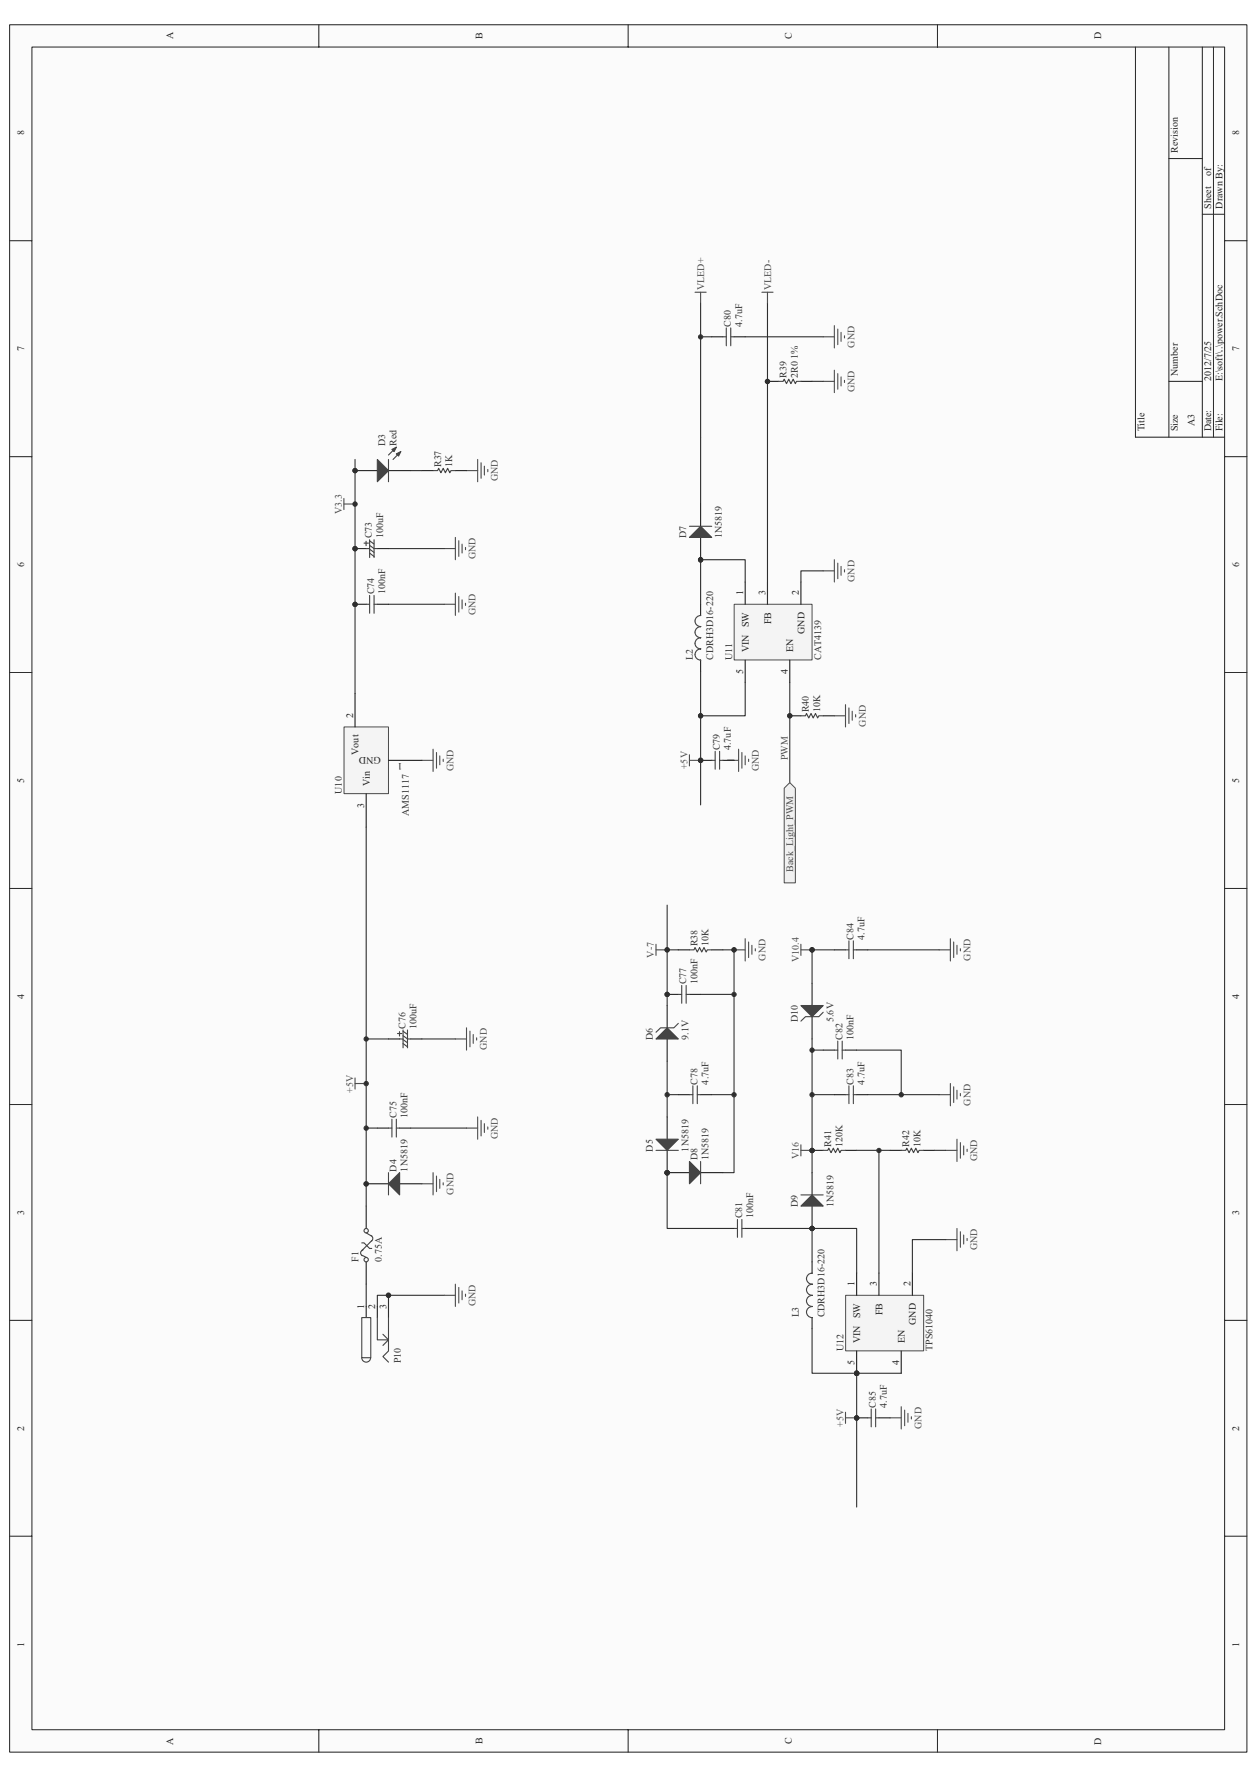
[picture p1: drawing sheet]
<svg xmlns="http://www.w3.org/2000/svg" width="210mm" height="297mm" viewBox="0 0 210 297" stroke-linecap="round" stroke-linejoin="round" font-family="sans-serif">
<path d="M1.6 4.1h206.7v288.8h-206.7z" fill="#fafbfb"/>
<path d="M1.6 4.1h206.7v288.8h-206.7z" fill="none" stroke="#231f20" stroke-width=".17"/>
<path d="M5.4 7.9h199.2v281.2h-199.2z" fill="#fafbfb"/>
<g fill="none" stroke="#231f20" stroke-width=".17">
<path d="M5.3 7.9h199.3v281.2h-199.3zM53.3 4.1v3.8M104.9 4.1v3.8M156.6 4.1v3.8M189.7 7.9v65.2h14.9M195.3 7.9v65.2M200.8 7.9v65.2M202.7 7.9v65.2M195.3 26.5h5.5M200.8 35.8h3.8M1.6 40.2h3.7M204.6 40.2h3.7"/>
<path d="M1.6 76.3h3.7M195.3 63.7h5.5M204.6 76.3h3.7M1.6 112.4h3.7M204.6 112.4h3.7M1.6 148.5h3.7M204.6 148.5h3.7M1.6 184.6h3.7M204.6 184.6h3.7M1.6 220.7h3.7M204.6 220.7h3.7M1.6 256.8h3.7"/>
<path d="M204.6 256.8h3.7M53.3 289.2v3.7M104.9 289.2v3.7M156.6 289.2v3.7"/>
</g>
<path d="M57.4 83.3v1.9M57.4 84.3h1.9M74.2 91.7h1.9M76.1 89.8v3.8M76.1 99.1v3.8M76.6 90.4v2.6M76.6 99.7v2.6M77.2 91v1.4M77.8 91.5v.4M74.2 101h1.9M77.2 100.3v1.5M77.8 100.8v.4" fill="none" stroke="#4c4c4e" stroke-width=".19"/>
<path d="M59.3 76.8v39.1" fill="none" stroke="#333133" stroke-width=".19"/>
<circle cx="59.3" cy="84.3" r=".36" fill="#333133"/>
<circle cx="59.3" cy="84.3" r=".36" fill="none" stroke="#333133" stroke-width=".17"/>
<path d="M64.9 91.7h9.3M64.9 101h9.3" fill="none" stroke="#333133" stroke-width=".19"/>
<path d="M70.5 127.1h1.8M72.3 125.2v3.8M72.9 125.8v2.6M73.5 126.4v1.4M74 126.9v.4" fill="none" stroke="#4c4c4e" stroke-width=".19"/>
<path d="M61.2 197.9h3.7M66.8 197.9h3.7" fill="none" stroke="#231f20" stroke-width=".19"/>
<circle cx="61.2" cy="197.9" r=".36" fill="#333133"/>
<circle cx="61.2" cy="197.9" r=".36" fill="none" stroke="#333133" stroke-width=".17"/>
<path d="M64.9 197.9l1.9-1.9v3.7z" fill="#434344"/>
<path d="M64.9 197.9l1.9-1.9v3.7zM64.9 196v3.7" fill="none" stroke="#434344" stroke-width=".19"/>
<circle cx="61.2" cy="197.9" r=".36" fill="#333133"/>
<circle cx="61.2" cy="197.9" r=".36" fill="none" stroke="#333133" stroke-width=".17"/>
<path d="M59.3 180.2v1.9M59.3 181.1h1.9" fill="none" stroke="#4c4c4e" stroke-width=".19"/>
<circle cx="61.2" cy="181.1" r=".36" fill="#333133"/>
<circle cx="61.2" cy="181.1" r=".36" fill="none" stroke="#333133" stroke-width=".17"/>
<path d="M63 218.4v-1.9h1.9v1.9" fill="none" stroke="#333133" stroke-width=".19"/>
<circle cx="64.9" cy="216.5" r=".36" fill="#333133"/>
<circle cx="64.9" cy="216.5" r=".36" fill="none" stroke="#333133" stroke-width=".17"/>
<path d="M64.9 216.5h9.3" fill="none" stroke="#333133" stroke-width=".19"/>
<circle cx="64.9" cy="216.5" r=".36" fill="#333133"/>
<circle cx="64.9" cy="216.5" r=".36" fill="none" stroke="#333133" stroke-width=".17"/>
<path d="M74.2 216.5h1.9M76.1 214.7v3.7M76.6 215.2v2.6M77.2 215.8v1.5M77.8 216.3v.4" fill="none" stroke="#4c4c4e" stroke-width=".19"/>
<path d="M135.7 210.9v-5.6h7.4v7.5" fill="none" stroke="#333133" stroke-width=".19"/>
<circle cx="135.7" cy="205.3" r=".36" fill="#333133"/>
<circle cx="135.7" cy="205.3" r=".36" fill="none" stroke="#333133" stroke-width=".17"/>
<path d="M158 207.2h1.9M159.9 205.3v3.8M160.4 205.9v2.6M161 206.4v1.5M161.6 207v.4M148.7 237h1.9M150.6 235.1v3.8M151.1 235.7v2.6M151.7 236.3v1.4M152.2 236.8v.4" fill="none" stroke="#4c4c4e" stroke-width=".19"/>
<path d="M143.1 229.6h7.5" fill="none" stroke="#333133" stroke-width=".19"/>
<circle cx="143.1" cy="229.6" r=".36" fill="#333133"/>
<circle cx="143.1" cy="229.6" r=".36" fill="none" stroke="#333133" stroke-width=".17"/>
<path d="M141.3 216.5h13v9.3h-13z" fill="#f3f4f4"/>
<path d="M141.3 216.5h13v9.3h-13z" fill="none" stroke="#4c4c4e" stroke-width=".17"/>
<path d="M143.1 212.8v3.7M146.8 212.8v3.7M152.4 212.8v3.7M143.1 225.8v3.8M150.6 225.8v3.8" fill="none" stroke="#231f20" stroke-width=".19"/>
<circle cx="143.1" cy="229.6" r=".36" fill="#333133"/>
<circle cx="143.1" cy="229.6" r=".36" fill="none" stroke="#333133" stroke-width=".17"/>
<circle cx="143.1" cy="229.6" r=".36" fill="#333133"/>
<circle cx="143.1" cy="229.6" r=".36" fill="none" stroke="#333133" stroke-width=".17"/>
<path d="M145 183h11.9M158 207.2h-5.6v5.6" fill="none" stroke="#333133" stroke-width=".19"/>
<path d="M156.9 183h1.9M158.8 181.1v3.7M159.3 181.7v2.6M159.9 182.2v1.5M160.4 182.8v.4" fill="none" stroke="#4c4c4e" stroke-width=".19"/>
<path d="M135.7 192.3h1.8" fill="none" stroke="#231f20" stroke-width=".19"/>
<circle cx="135.7" cy="192.3" r=".36" fill="#333133"/>
<circle cx="135.7" cy="192.3" r=".36" fill="none" stroke="#333133" stroke-width=".17"/>
<path d="M141.2 192.3h1.9" fill="none" stroke="#231f20" stroke-width=".19"/>
<path d="M137.5 192.3h.8l.1-.4 .4 .8 .4-.8 .4 .8 .3-.8 .4 .8 .2-.4h.7" fill="none" stroke="#434344" stroke-width=".19"/>
<circle cx="135.7" cy="192.3" r=".36" fill="#333133"/>
<circle cx="135.7" cy="192.3" r=".36" fill="none" stroke="#333133" stroke-width=".17"/>
<path d="M148.7 192.3h1.9M154.3 192.3h1.8" fill="none" stroke="#231f20" stroke-width=".19"/>
<path d="M150.6 192.3h.7l.2-.4 .4 .8 .3-.8 .4 .8 .4-.8 .3 .8 .2-.4h.8" fill="none" stroke="#434344" stroke-width=".19"/>
<path d="M143.1 192.3h5.6M146.8 192.3v20.5" fill="none" stroke="#333133" stroke-width=".19"/>
<circle cx="146.8" cy="192.3" r=".36" fill="#333133"/>
<circle cx="146.8" cy="192.3" r=".36" fill="none" stroke="#333133" stroke-width=".17"/>
<path d="M133.8 191.4v1.8M133.8 192.3h1.9M158 192.3h1.9M159.9 190.4v3.8M160.4 191v2.6M161 191.6v1.5M161.6 192.1v.4" fill="none" stroke="#4c4c4e" stroke-width=".19"/>
<path d="M156.1 192.3h1.9" fill="none" stroke="#333133" stroke-width=".19"/>
<circle cx="135.7" cy="192.3" r=".36" fill="#333133"/>
<circle cx="135.7" cy="192.3" r=".36" fill="none" stroke="#333133" stroke-width=".17"/>
<path d="M135.7 164.4v3.7M135.7 169.9v3.8" fill="none" stroke="#231f20" stroke-width=".19"/>
<path d="M133.8 168.1h3.7l-1.8 1.8z" fill="#434344"/>
<path d="M133.8 168.1h3.7l-1.8 1.8zM137.5 169.2l-.7 .7h-2.2l-.8 .8" fill="none" stroke="#434344" stroke-width=".19"/>
<path d="M135.7 173.7v22.3M135.7 183h3.7" fill="none" stroke="#333133" stroke-width=".19"/>
<circle cx="135.7" cy="183" r=".36" fill="#333133"/>
<circle cx="135.7" cy="183" r=".36" fill="none" stroke="#333133" stroke-width=".17"/>
<path d="M111.4 168.1v3.7M111.4 173.7v3.7" fill="none" stroke="#231f20" stroke-width=".19"/>
<path d="M109.6 173.7l1.8-1.9 1.9 1.9z" fill="#434344"/>
<path d="M109.6 173.7l1.8-1.9 1.9 1.9zM113.3 171.1l-.7 .7h-2.3l-.7 .7" fill="none" stroke="#434344" stroke-width=".19"/>
<path d="M135.7 175.5h1.8" fill="none" stroke="#333133" stroke-width=".19"/>
<circle cx="135.7" cy="175.5" r=".36" fill="#333133"/>
<circle cx="135.7" cy="175.5" r=".36" fill="none" stroke="#333133" stroke-width=".17"/>
<path d="M143.1 175.5h7.5v7.5" fill="none" stroke="#333133" stroke-width=".19"/>
<circle cx="150.6" cy="183" r=".36" fill="#333133"/>
<circle cx="150.6" cy="183" r=".36" fill="none" stroke="#333133" stroke-width=".17"/>
<path d="M133.8 157.8v1.9M133.8 158.8h1.9M156.9 158.8h1.9M158.8 156.9v3.7M159.3 157.5v2.6M159.9 158v1.5M160.4 158.6v.3" fill="none" stroke="#4c4c4e" stroke-width=".19"/>
<path d="M145 158.8h11.9" fill="none" stroke="#333133" stroke-width=".19"/>
<circle cx="135.7" cy="158.8" r=".36" fill="#333133"/>
<circle cx="135.7" cy="158.8" r=".36" fill="none" stroke="#333133" stroke-width=".17"/>
<path d="M111.4 151.3v16.8M111.4 177.4v9.3" fill="none" stroke="#333133" stroke-width=".19"/>
<path d="M109.6 157.8v1.9M109.6 158.8h1.8" fill="none" stroke="#4c4c4e" stroke-width=".19"/>
<circle cx="111.4" cy="158.8" r=".36" fill="#333133"/>
<circle cx="111.4" cy="158.8" r=".36" fill="none" stroke="#333133" stroke-width=".17"/>
<path d="M122.6 158.8h1.9M124.5 156.9v3.7M125.1 157.5v2.6M125.6 158v1.5M126.2 158.6v.3" fill="none" stroke="#4c4c4e" stroke-width=".19"/>
<circle cx="122.6" cy="158.8" r=".36" fill="#333133"/>
<circle cx="122.6" cy="158.8" r=".36" fill="none" stroke="#333133" stroke-width=".17"/>
<path d="M117 166.2h5.6" fill="none" stroke="#333133" stroke-width=".19"/>
<circle cx="122.6" cy="166.2" r=".36" fill="#333133"/>
<circle cx="122.6" cy="166.2" r=".36" fill="none" stroke="#333133" stroke-width=".17"/>
<path d="M120.8 158.8h1.8v37.2h-1.8" fill="none" stroke="#333133" stroke-width=".19"/>
<circle cx="122.6" cy="158.8" r=".36" fill="#333133"/>
<circle cx="122.6" cy="158.8" r=".36" fill="none" stroke="#333133" stroke-width=".17"/>
<path d="M111.4 158.8h1.9" fill="none" stroke="#333133" stroke-width=".19"/>
<circle cx="111.4" cy="158.8" r=".36" fill="#333133"/>
<circle cx="111.4" cy="158.8" r=".36" fill="none" stroke="#333133" stroke-width=".17"/>
<path d="M113.3 158.8h1.9M118.9 158.8h1.9" fill="none" stroke="#231f20" stroke-width=".19"/>
<path d="M115.2 158.8h.7l.2-.4 .4 .7 .4-.7 .3 .7 .4-.7 .4 .7 .2-.3h.7" fill="none" stroke="#434344" stroke-width=".19"/>
<path d="M141.2 236.1v1.8M141.2 237h1.9" fill="none" stroke="#4c4c4e" stroke-width=".19"/>
<circle cx="143.1" cy="237" r=".36" fill="#333133"/>
<circle cx="143.1" cy="237" r=".36" fill="none" stroke="#333133" stroke-width=".17"/>
<path d="M126.3 205.3h9.4" fill="none" stroke="#333133" stroke-width=".19"/>
<circle cx="135.7" cy="205.3" r=".36" fill="#333133"/>
<circle cx="135.7" cy="205.3" r=".36" fill="none" stroke="#333133" stroke-width=".17"/>
<path d="M111.4 196v9.3h9.4" fill="none" stroke="#333133" stroke-width=".19"/>
<circle cx="111.4" cy="196" r=".36" fill="#333133"/>
<circle cx="111.4" cy="196" r=".36" fill="none" stroke="#333133" stroke-width=".17"/>
<path d="M117 112.2v7.5h7.5v-5.6" fill="none" stroke="#333133" stroke-width=".19"/>
<circle cx="117" cy="119.7" r=".36" fill="#333133"/>
<circle cx="117" cy="119.7" r=".36" fill="none" stroke="#333133" stroke-width=".17"/>
<path d="M124.5 97.3v-3.7h-7.5v7.4" fill="none" stroke="#333133" stroke-width=".19"/>
<circle cx="117" cy="93.6" r=".36" fill="#333133"/>
<circle cx="117" cy="93.6" r=".36" fill="none" stroke="#333133" stroke-width=".17"/>
<path d="M137.5 95.4h1.9M139.4 93.6v3.7M139.9 94.1v2.6M140.5 94.7v1.5M141.1 95.2v.4" fill="none" stroke="#4c4c4e" stroke-width=".19"/>
<path d="M131.9 114.1v16.7" fill="none" stroke="#333133" stroke-width=".19"/>
<path d="M122.7 101h13v9.3h-13z" fill="#f3f4f4"/>
<path d="M122.6 101h13.1v9.3h-13.1z" fill="none" stroke="#4c4c4e" stroke-width=".17"/>
<path d="M124.5 97.3v3.7M128.2 97.3v3.7M133.8 97.3v3.7M124.5 110.3v3.8M131.9 110.3v3.8" fill="none" stroke="#231f20" stroke-width=".19"/>
<path d="M131.9 130.8l1 1v15.8h-1.9v-15.8z" fill-rule="evenodd" fill="#eff0f0"/>
<path d="M131.9 130.8l1 1v15.8h-1.9v-15.8z" fill="none" stroke="#4c4c4e" stroke-width=".17"/>
<path d="M116.1 48.9h1.9M117 48.9v1.8M127.3 48.9h1.8M128.2 48.9v1.8M115.2 127.1h1.8M115.2 126.2v1.8" fill="none" stroke="#4c4c4e" stroke-width=".19"/>
<circle cx="117" cy="127.1" r=".36" fill="#333133"/>
<circle cx="117" cy="127.1" r=".36" fill="none" stroke="#333133" stroke-width=".17"/>
<path d="M117 119.7v14.8" fill="none" stroke="#333133" stroke-width=".19"/>
<circle cx="117" cy="119.7" r=".36" fill="#333133"/>
<circle cx="117" cy="119.7" r=".36" fill="none" stroke="#333133" stroke-width=".17"/>
<path d="M121.5 127.1h1.9M123.4 125.2v3.8M123.9 125.8v2.6M124.5 126.4v1.4M125.1 126.9v.4" fill="none" stroke="#4c4c4e" stroke-width=".19"/>
<path d="M121.5 127.1h1.1" fill="none" stroke="#333133" stroke-width=".19"/>
<path d="M128.2 63.7h1.9" fill="none" stroke="#231f20" stroke-width=".19"/>
<circle cx="128.2" cy="63.8" r=".36" fill="#333133"/>
<circle cx="128.2" cy="63.8" r=".36" fill="none" stroke="#333133" stroke-width=".17"/>
<path d="M133.8 63.7h1.9" fill="none" stroke="#231f20" stroke-width=".19"/>
<path d="M130.1 63.7h.7l.2-.3 .4 .7 .4-.7 .3 .7 .4-.7 .4 .7 .2-.4h.7" fill="none" stroke="#434344" stroke-width=".19"/>
<circle cx="128.2" cy="63.8" r=".36" fill="#333133"/>
<circle cx="128.2" cy="63.8" r=".36" fill="none" stroke="#333133" stroke-width=".17"/>
<path d="M117 56.3h1.9M117 50.7v22.4" fill="none" stroke="#333133" stroke-width=".19"/>
<circle cx="117" cy="56.3" r=".36" fill="#333133"/>
<circle cx="117" cy="56.3" r=".36" fill="none" stroke="#333133" stroke-width=".17"/>
<path d="M131.9 119.7h1.9" fill="none" stroke="#231f20" stroke-width=".19"/>
<circle cx="131.9" cy="119.7" r=".36" fill="#333133"/>
<circle cx="131.9" cy="119.7" r=".36" fill="none" stroke="#333133" stroke-width=".17"/>
<path d="M137.5 119.7h1.9" fill="none" stroke="#231f20" stroke-width=".19"/>
<path d="M133.8 119.7h.8l.1-.4 .4 .7 .4-.7 .3 .7 .4-.7 .4 .7 .2-.3h.7" fill="none" stroke="#434344" stroke-width=".19"/>
<circle cx="131.9" cy="119.7" r=".36" fill="#333133"/>
<circle cx="131.9" cy="119.7" r=".36" fill="none" stroke="#333133" stroke-width=".17"/>
<path d="M61.2 173.7h3.7M61.2 214.7v3.7" fill="none" stroke="#333133" stroke-width=".19"/>
<circle cx="61.2" cy="173.7" r=".36" fill="#333133"/>
<circle cx="61.2" cy="173.7" r=".36" fill="none" stroke="#333133" stroke-width=".17"/>
<path d="M76.1 173.7h1.8M77.9 171.8v3.7M78.5 172.4v2.6M79.1 172.9v1.5M79.6 173.5v.4" fill="none" stroke="#4c4c4e" stroke-width=".19"/>
<path d="M70.5 173.7h5.6M118.9 183h3.7" fill="none" stroke="#333133" stroke-width=".19"/>
<circle cx="122.6" cy="183" r=".36" fill="#333133"/>
<circle cx="122.6" cy="183" r=".36" fill="none" stroke="#333133" stroke-width=".17"/>
<path d="M111.4 183h1.9" fill="none" stroke="#333133" stroke-width=".19"/>
<circle cx="111.4" cy="183" r=".37" fill="#333133"/>
<circle cx="111.4" cy="183" r=".37" fill="none" stroke="#333133" stroke-width=".17"/>
<path d="M59.3 78.7h3.7M61.2 218.4v1.8M63 218.4v1.8M64.9 218.4v1.8" fill="none" stroke="#231f20" stroke-width=".19"/>
<path d="M60.4 227a.74 .74 0 0 0 .8 .7 .74 .74 0 0 0 .7-.7M60.4 220.2h1.5v6.8h-1.5zM63 220.2v3.8h1.9l-.9 .9M64 223l.9 1M64.9 220.2v5.6l-.9 1 .9 .9" fill="none" stroke="#434344" stroke-width=".19"/>
<circle cx="59.3" cy="78.7" r=".36" fill="#333133"/>
<circle cx="59.3" cy="78.7" r=".36" fill="none" stroke="#333133" stroke-width=".17"/>
<path d="M64.9 78.7h3.7" fill="none" stroke="#231f20" stroke-width=".19"/>
<path d="M63 76.8l1.9 1.9-1.9 1.8z" fill="#434344"/>
<path d="M63 76.8l1.9 1.9-1.9 1.8zM66.2 74.8l-1.3 1.3M66.9 75.5l-1.2 1.3" fill="none" stroke="#434344" stroke-width=".19"/>
<path d="M66.2 75.9l.7-.4-.3 .7z" fill="#434344"/>
<path d="M66.2 75.9l.7-.4-.3 .7z" fill="none" stroke="#434344" stroke-width=".19"/>
<path d="M65.5 75.1l.7-.3-.4 .7z" fill="#434344"/>
<path d="M64.9 76.8v3.7M65.5 75.1l.7-.3-.4 .7z" fill="none" stroke="#434344" stroke-width=".19"/>
<circle cx="59.3" cy="78.7" r=".36" fill="#333133"/>
<circle cx="59.3" cy="78.7" r=".36" fill="none" stroke="#333133" stroke-width=".17"/>
<path d="M77.9 78.7h1.9M79.8 76.8v3.7M80.4 77.4v2.6M80.9 77.9v1.5M81.5 78.5v.4" fill="none" stroke="#4c4c4e" stroke-width=".19"/>
<path d="M70.5 78.7h1.8M76.1 78.7h1.8M63 188.6h1.9M66.8 188.6h1.8" fill="none" stroke="#231f20" stroke-width=".19"/>
<path d="M72.3 78.7h.8l.2-.4 .4 .7 .3-.7 .4 .7 .4-.7 .3 .7 .2-.3h.8M64.9 188.6h.6M65.5 187.1v3M66.2 187.1v3M66.2 188.6h.6" fill="none" stroke="#434344" stroke-width=".19"/>
<path d="M68.6 78.7h1.9M61.2 188.6h1.8" fill="none" stroke="#333133" stroke-width=".19"/>
<circle cx="61.2" cy="188.6" r=".37" fill="#333133"/>
<circle cx="61.2" cy="188.6" r=".37" fill="none" stroke="#333133" stroke-width=".17"/>
<path d="M77.9 188.6h1.9M79.8 186.7v3.7M80.4 187.3v2.6M80.9 187.8v1.5M81.5 188.4v.4" fill="none" stroke="#4c4c4e" stroke-width=".19"/>
<path d="M68.6 188.6h9.3" fill="none" stroke="#333133" stroke-width=".19"/>
<path d="M60.8 90.8h.8M61.2 90.5v.7" fill="none" stroke="#434344" stroke-width=".19"/>
<path d="M59.3 91.7h1.9" fill="none" stroke="#231f20" stroke-width=".19"/>
<circle cx="59.3" cy="91.7" r=".37" fill="#333133"/>
<circle cx="59.3" cy="91.7" r=".37" fill="none" stroke="#333133" stroke-width=".17"/>
<path d="M63 91.7h1.9" fill="none" stroke="#231f20" stroke-width=".19"/>
<path d="M61.2 91.7h.5M61.7 92.5l.8 .5M61.7 90.2v3M61.7 90.4l.8 .5M61.7 91.2l.8 .5M61.7 91.8l.8 .5M62.5 90.2v3M62.5 91.7h.5" fill="none" stroke="#434344" stroke-width=".19"/>
<circle cx="59.3" cy="91.7" r=".37" fill="#333133"/>
<circle cx="59.3" cy="91.7" r=".37" fill="none" stroke="#333133" stroke-width=".17"/>
<path d="M59.3 101h1.9M63 101h1.9" fill="none" stroke="#231f20" stroke-width=".19"/>
<circle cx="59.3" cy="101" r=".36" fill="#333133"/>
<circle cx="59.3" cy="101" r=".36" fill="none" stroke="#333133" stroke-width=".17"/>
<path d="M61.7 99.5v3M62.5 99.5v3M61.2 101h.5M62.5 101h.5" fill="none" stroke="#434344" stroke-width=".19"/>
<circle cx="59.3" cy="101" r=".36" fill="#333133"/>
<circle cx="59.3" cy="101" r=".36" fill="none" stroke="#333133" stroke-width=".17"/>
<path d="M66.4 172.8h.7M66.7 172.4v.8M66.8 173.7h.5M67.3 172.2v3M67.3 174.4l.8 .6M67.3 172.4l.8 .5M67.3 173.1l.7 .5M67.3 173.8l.8 .5M68.1 172.2v3M68.1 173.7h.5" fill="none" stroke="#434344" stroke-width=".19"/>
<path d="M64.9 173.7h1.9M68.6 173.7h1.9M111.4 166.2h1.9M115.2 166.2h1.8" fill="none" stroke="#231f20" stroke-width=".19"/>
<circle cx="111.4" cy="166.2" r=".36" fill="#333133"/>
<circle cx="111.4" cy="166.2" r=".36" fill="none" stroke="#333133" stroke-width=".17"/>
<path d="M113.3 166.2h.6M113.9 164.7v3M114.6 166.2h.6M114.6 164.7v3" fill="none" stroke="#434344" stroke-width=".19"/>
<circle cx="111.4" cy="166.2" r=".36" fill="#333133"/>
<circle cx="111.4" cy="166.2" r=".36" fill="none" stroke="#333133" stroke-width=".17"/>
<path d="M137.5 175.5h1.9M141.2 175.5h1.9M61.2 201.6v3.7M61.2 210.9v3.8" fill="none" stroke="#231f20" stroke-width=".19"/>
<g fill="none" stroke="#434344" stroke-width=".19">
<path d="M139.4 175.5h.5M139.9 174v3M140.7 175.5h.5M140.7 174v3M60.4 207.8h.4l.9 .9h.4M60.4 209.8l.8 .4M60.6 208.9a.53 .53 0 0 0-.4 .5 .53 .53 0 0 0 .3 .5M61.2 206.1l.9 .5M62 206.5a.54 .54 0 0 1 0 1M62.1 207.4l-1.7 1.7"/>
<circle cx="61.2" cy="210.6" r=".37"/>
<circle cx="61.2" cy="205.7" r=".37"/>
</g>
<path d="M139.4 119.7h1.8M141.2 117.8v3.7M141.8 118.3v2.6M142.4 118.9v1.5M142.9 119.5v.3M70.5 197.9h1.8M72.3 196v3.7M72.9 196.6v2.6M73.5 197.1v1.5M74 197.7v.4" fill="none" stroke="#4c4c4e" stroke-width=".19"/>
<path d="M57.5 121.5h7.4v11.1h-7.4z" fill="#f3f4f4"/>
<path d="M57.5 121.5h7.4v11.2h-7.4z" fill="none" stroke="#4c4c4e" stroke-width=".17"/>
<path d="M59.3 115.9v5.6M61.2 132.7v5.6M64.9 127.1h5.6M111.4 186.7v3.7M111.4 192.3v3.7" fill="none" stroke="#231f20" stroke-width=".19"/>
<path d="M124.5 56.3h13M128.2 50.7v46.6M117 73.1v11.2M135.7 63.7h1.8M137.5 95.4h-3.7v1.9M61.2 138.3v63.3" fill="none" stroke="#333133" stroke-width=".19"/>
<path d="M137.5 56.3h1.9M139.4 54.4v3.8M139.9 55v2.6M140.5 55.6v1.5M141.1 56.1v.4M137.5 63.7h1.9M139.4 61.9v3.7M139.9 62.5v2.6M140.5 63v1.5M141.1 63.6v.3" fill="none" stroke="#4c4c4e" stroke-width=".19"/>
<circle cx="111.4" cy="196" r=".36" fill="#333133"/>
<circle cx="111.4" cy="196" r=".36" fill="none" stroke="#333133" stroke-width=".17"/>
<path d="M109.6 190.4h3.7l-1.9 1.9z" fill="#434344"/>
<path d="M109.6 192.3h3.7M109.6 190.4h3.7l-1.9 1.9z" fill="none" stroke="#434344" stroke-width=".19"/>
<circle cx="111.4" cy="196" r=".36" fill="#333133"/>
<circle cx="111.4" cy="196" r=".36" fill="none" stroke="#333133" stroke-width=".17"/>
<path d="M111.4 196h3.8" fill="none" stroke="#231f20" stroke-width=".19"/>
<circle cx="111.4" cy="196" r=".36" fill="#333133"/>
<circle cx="111.4" cy="196" r=".36" fill="none" stroke="#333133" stroke-width=".17"/>
<path d="M117 196h3.8" fill="none" stroke="#231f20" stroke-width=".19"/>
<path d="M115.2 194.2l1.8 1.8-1.8 1.9z" fill="#434344"/>
<path d="M115.2 194.2l1.8 1.8-1.8 1.9zM117 194.2v3.7" fill="none" stroke="#434344" stroke-width=".19"/>
<circle cx="111.4" cy="196" r=".36" fill="#333133"/>
<circle cx="111.4" cy="196" r=".36" fill="none" stroke="#333133" stroke-width=".17"/>
<path d="M135.7 201.6v3.7" fill="none" stroke="#231f20" stroke-width=".19"/>
<circle cx="135.7" cy="205.3" r=".36" fill="#333133"/>
<circle cx="135.7" cy="205.3" r=".36" fill="none" stroke="#333133" stroke-width=".17"/>
<path d="M135.7 196v3.7" fill="none" stroke="#231f20" stroke-width=".19"/>
<path d="M133.8 201.6l1.9-1.9 1.8 1.9z" fill="#434344"/>
<path d="M133.8 199.7h3.7M133.8 201.6l1.9-1.9 1.8 1.9z" fill="none" stroke="#434344" stroke-width=".19"/>
<circle cx="135.7" cy="205.3" r=".36" fill="#333133"/>
<circle cx="135.7" cy="205.3" r=".36" fill="none" stroke="#333133" stroke-width=".17"/>
<path d="M117 89.8v3.8" fill="none" stroke="#231f20" stroke-width=".19"/>
<circle cx="117" cy="93.6" r=".36" fill="#333133"/>
<circle cx="117" cy="93.6" r=".36" fill="none" stroke="#333133" stroke-width=".17"/>
<path d="M117 84.3v3.7" fill="none" stroke="#231f20" stroke-width=".19"/>
<path d="M115.2 89.8l1.8-1.8 1.9 1.8z" fill="#434344"/>
<path d="M115.2 88h3.7M115.2 89.8l1.8-1.8 1.9 1.8z" fill="none" stroke="#434344" stroke-width=".19"/>
<circle cx="117" cy="93.6" r=".36" fill="#333133"/>
<circle cx="117" cy="93.6" r=".36" fill="none" stroke="#333133" stroke-width=".17"/>
<path d="M117 101v1.9M117 110.3v1.9M135.7 210.9v1.9M135.7 220.2v1.9" fill="none" stroke="#231f20" stroke-width=".19"/>
<path d="M117 108.5a.93 .93 0 0 0-.9 .9 .93 .93 0 0 0 .9 .9M117 106.6a.92 .92 0 0 0-.9 .9 .92 .92 0 0 0 .9 1M117 102.9a.92 .92 0 0 0-.9 .9 .92 .92 0 0 0 .9 .9v.1a.92 .92 0 0 0-.9 .9 .92 .92 0 0 0 .9 .9M135.7 218.4a.93 .93 0 0 0-1 .9 .94 .94 0 0 0 1 .9M135.7 212.8a.93 .93 0 0 0-1 .9 .94 .94 0 0 0 1 1 .93 .93 0 0 0-1 .9 .94 .94 0 0 0 1 .9 .93 .93 0 0 0-1 1v-.1a.94 .94 0 0 0 1 1" fill="none" stroke="#434344" stroke-width=".19"/>
<path d="M143.1 229.6v22.3" fill="none" stroke="#333133" stroke-width=".19"/>
<circle cx="143.1" cy="229.6" r=".36" fill="#333133"/>
<circle cx="143.1" cy="229.6" r=".36" fill="none" stroke="#333133" stroke-width=".17"/>
<path d="M135.7 222.1v7.5h7.4" fill="none" stroke="#333133" stroke-width=".19"/>
<circle cx="143.1" cy="229.6" r=".36" fill="#333133"/>
<circle cx="143.1" cy="229.6" r=".36" fill="none" stroke="#333133" stroke-width=".17"/>
<path d="M139.4 158.8h1.8M143.1 158.8h1.9M113.3 183h1.9M117 183h1.9M139.4 183h1.8M143.1 183h1.9M143.1 237h1.9M146.8 237h1.9" fill="none" stroke="#231f20" stroke-width=".19"/>
<path d="M141.2 158.8h.6M141.8 157.3v3M142.6 158.8h.5M142.6 157.3v3M115.2 183h.5M115.7 181.5v3M116.5 183h.5M116.5 181.5v3M141.2 183h.6M141.8 181.5v3M142.6 183h.5M142.6 181.5v3" fill="none" stroke="#434344" stroke-width=".19"/>
<circle cx="143.1" cy="237" r=".36" fill="#333133"/>
<circle cx="143.1" cy="237" r=".36" fill="none" stroke="#333133" stroke-width=".17"/>
<path d="M145 237h.5M145.5 235.5v3M146.3 237h.5M146.3 235.5v3" fill="none" stroke="#434344" stroke-width=".19"/>
<circle cx="143.1" cy="237" r=".36" fill="#333133"/>
<circle cx="143.1" cy="237" r=".36" fill="none" stroke="#333133" stroke-width=".17"/>
<path d="M135.7 158.8v5.6" fill="none" stroke="#333133" stroke-width=".19"/>
<circle cx="135.7" cy="158.8" r=".36" fill="#333133"/>
<circle cx="135.7" cy="158.8" r=".36" fill="none" stroke="#333133" stroke-width=".17"/>
<path d="M135.7 158.8h3.7" fill="none" stroke="#333133" stroke-width=".19"/>
<circle cx="135.7" cy="158.8" r=".36" fill="#333133"/>
<circle cx="135.7" cy="158.8" r=".36" fill="none" stroke="#333133" stroke-width=".17"/>
<path d="M117 127.1h1.9M120.8 127.1h1.8M120.8 205.3h1.8M124.5 205.3h1.8" fill="none" stroke="#231f20" stroke-width=".19"/>
<path d="M122.6 205.3h.6M123.2 203.8v3M123.9 205.3h.6M123.9 203.8v3" fill="none" stroke="#434344" stroke-width=".19"/>
<circle cx="117" cy="127.1" r=".36" fill="#333133"/>
<circle cx="117" cy="127.1" r=".36" fill="none" stroke="#333133" stroke-width=".17"/>
<path d="M118.9 127.1h.6M119.5 125.6v3M120.2 127.1h.6M120.2 125.6v3" fill="none" stroke="#434344" stroke-width=".19"/>
<circle cx="117" cy="127.1" r=".36" fill="#333133"/>
<circle cx="117" cy="127.1" r=".36" fill="none" stroke="#333133" stroke-width=".17"/>
<path d="M118.9 56.3h1.9M122.6 56.3h1.9" fill="none" stroke="#231f20" stroke-width=".19"/>
<path d="M120.8 56.3h.5M121.3 54.8v3M122.1 56.3h.5M122.1 54.8v3" fill="none" stroke="#434344" stroke-width=".19"/>
<g font-size="1.7" fill="#231f20">
<text x="28.9" y="6.6" transform="rotate(-90 28.9 6.6)">A</text>
<text x="80.6" y="6.6" transform="rotate(-90 80.6 6.6)">B</text>
<text x="132.3" y="6.6" transform="rotate(-90 132.3 6.6)">C</text>
<text x="184" y="6.6" transform="rotate(-90 184 6.6)">D</text>
<text x="4" y="22.6" transform="rotate(-90 4 22.6)">8</text>
<text x="207" y="22.6" transform="rotate(-90 207 22.6)">8</text>
<text x="196.8" y="25.5" transform="rotate(-90 196.8 25.5)">Revision</text>
<text x="202.3" y="29.5" transform="rotate(-90 202.3 29.5)">of</text>
<text x="202.3" y="34.9" transform="rotate(-90 202.3 34.9)">Sheet</text>
<text x="204.2" y="34.9" transform="rotate(-90 204.2 34.9)">Drawn By:</text>
<text x="4" y="58.7" transform="rotate(-90 4 58.7)">7</text>
<text x="207" y="58.7" transform="rotate(-90 207 58.7)">7</text>
<text x="196.8" y="62.8" transform="rotate(-90 196.8 62.8)">Number</text>
<text x="202.3" y="63.7" transform="rotate(-90 202.3 63.7)">2012/7/25</text>
<text x="204.2" y="63.7" transform="rotate(-90 204.2 63.7)">E:\soft\..\power.SchDoc</text>
<text x="199.6" y="71.2" transform="rotate(-90 199.6 71.2)">A3</text>
<text x="191.2" y="72.1" transform="rotate(-90 191.2 72.1)">Title</text>
<text x="196.8" y="72.1" transform="rotate(-90 196.8 72.1)">Size</text>
<text x="202.3" y="72.1" transform="rotate(-90 202.3 72.1)">Date:</text>
<text x="204.2" y="72.1" transform="rotate(-90 204.2 72.1)">File:</text>
<text x="4" y="94.8" transform="rotate(-90 4 94.8)">6</text>
<text x="207" y="94.8" transform="rotate(-90 207 94.8)">6</text>
<text x="124.1" y="99.5" transform="rotate(-90 124.1 99.5)">1</text>
<text x="127.9" y="99.5" transform="rotate(-90 127.9 99.5)">3</text>
<text x="133.5" y="99.5" transform="rotate(-90 133.5 99.5)">2</text>
<text x="125.1" y="104.8" transform="rotate(-90 125.1 104.8)">SW</text>
<text x="128.8" y="104.4" transform="rotate(-90 128.8 104.4)">FB</text>
<text x="134.4" y="106" transform="rotate(-90 134.4 106)">GND</text>
<text x="124.1" y="112.6" transform="rotate(-90 124.1 112.6)">5</text>
<text x="125.1" y="109" transform="rotate(-90 125.1 109)">VIN</text>
<text x="131.6" y="112.6" transform="rotate(-90 131.6 112.6)">4</text>
<text x="132.5" y="109" transform="rotate(-90 132.5 109)">EN</text>
<text x="59" y="120" transform="rotate(-90 59 120)">2</text>
<text x="4" y="130.9" transform="rotate(-90 4 130.9)">5</text>
<text x="59.9" y="126.2" transform="rotate(-90 59.9 126.2)">Vout</text>
<text x="61.8" y="131.4" transform="rotate(-90 61.8 131.4)">Vin</text>
<text x="63.6" y="126.5" transform="rotate(-180 63.6 126.5)">GND</text>
<text x="67.2" y="127.5" transform="rotate(-180 67.2 127.5)">1</text>
<text x="207" y="130.9" transform="rotate(-90 207 130.9)">5</text>
<text x="60.8" y="135" transform="rotate(-90 60.8 135)">3</text>
<text x="4" y="167" transform="rotate(-90 4 167)">4</text>
<text x="207" y="167" transform="rotate(-90 207 167)">4</text>
<text x="4" y="203.1" transform="rotate(-90 4 203.1)">3</text>
<text x="207" y="203.1" transform="rotate(-90 207 203.1)">3</text>
<text x="142.8" y="215" transform="rotate(-90 142.8 215)">1</text>
<text x="146.5" y="215" transform="rotate(-90 146.5 215)">3</text>
<text x="152.1" y="215" transform="rotate(-90 152.1 215)">2</text>
<text x="60.8" y="218.7" transform="rotate(-90 60.8 218.7)">1</text>
<text x="62.7" y="218.7" transform="rotate(-90 62.7 218.7)">2</text>
<text x="64.6" y="218.7" transform="rotate(-90 64.6 218.7)">3</text>
<text x="143.7" y="220.3" transform="rotate(-90 143.7 220.3)">SW</text>
<text x="147.4" y="219.9" transform="rotate(-90 147.4 219.9)">FB</text>
<text x="153" y="221.4" transform="rotate(-90 153 221.4)">GND</text>
<text x="143.7" y="224.5" transform="rotate(-90 143.7 224.5)">VIN</text>
<text x="151.1" y="224.5" transform="rotate(-90 151.1 224.5)">EN</text>
<text x="142.8" y="228.2" transform="rotate(-90 142.8 228.2)">5</text>
<text x="150.2" y="228.2" transform="rotate(-90 150.2 228.2)">4</text>
<text x="4" y="239.2" transform="rotate(-90 4 239.2)">2</text>
<text x="207" y="239.2" transform="rotate(-90 207 239.2)">2</text>
<text x="4" y="275.3" transform="rotate(-90 4 275.3)">1</text>
<text x="207" y="275.3" transform="rotate(-90 207 275.3)">1</text>
<text x="28.9" y="291.6" transform="rotate(-90 28.9 291.6)">A</text>
<text x="80.6" y="291.6" transform="rotate(-90 80.6 291.6)">B</text>
<text x="132.3" y="291.6" transform="rotate(-90 132.3 291.6)">C</text>
<text x="184" y="291.6" transform="rotate(-90 184 291.6)">D</text>
</g>
<g font-size="1.7" fill="#4c4c4e">
<text x="117.6" y="48.5" transform="rotate(-90 117.6 48.5)">VLED+</text>
<text x="128.8" y="48.5" transform="rotate(-90 128.8 48.5)">VLED-</text>
<text x="142.8" y="58.1" transform="rotate(-90 142.8 58.1)">GND</text>
<text x="142.8" y="65.6" transform="rotate(-90 142.8 65.6)">GND</text>
<text x="83.2" y="80.5" transform="rotate(-90 83.2 80.5)">GND</text>
<text x="57.1" y="85.9" transform="rotate(-90 57.1 85.9)">V3.3</text>
<text x="79.5" y="93.5" transform="rotate(-90 79.5 93.5)">GND</text>
<text x="142.8" y="97.2" transform="rotate(-90 142.8 97.2)">GND</text>
<text x="79.5" y="102.8" transform="rotate(-90 79.5 102.8)">GND</text>
<text x="144.6" y="121.4" transform="rotate(-90 144.6 121.4)">GND</text>
<text x="75.7" y="128.9" transform="rotate(-90 75.7 128.9)">GND</text>
<text x="114.8" y="128.6" transform="rotate(-90 114.8 128.6)">+5V</text>
<text x="126.7" y="128.9" transform="rotate(-90 126.7 128.9)">GND</text>
<text x="131.6" y="127.1" transform="rotate(-90 131.6 127.1)">PWM</text>
<text x="132.5" y="145.7" transform="rotate(-90 132.5 145.7)">Back_Light_PWM</text>
<text x="109.2" y="160.1" transform="rotate(-90 109.2 160.1)">V-7</text>
<text x="127.9" y="160.6" transform="rotate(-90 127.9 160.6)">GND</text>
<text x="133.5" y="160.8" transform="rotate(-90 133.5 160.8)">V10.4</text>
<text x="162.1" y="160.6" transform="rotate(-90 162.1 160.6)">GND</text>
<text x="81.3" y="175.5" transform="rotate(-90 81.3 175.5)">GND</text>
<text x="59" y="182.6" transform="rotate(-90 59 182.6)">+5V</text>
<text x="162.1" y="184.8" transform="rotate(-90 162.1 184.8)">GND</text>
<text x="83.2" y="190.4" transform="rotate(-90 83.2 190.4)">GND</text>
<text x="133.5" y="193.7" transform="rotate(-90 133.5 193.7)">V16</text>
<text x="163.2" y="194.1" transform="rotate(-90 163.2 194.1)">GND</text>
<text x="75.7" y="199.7" transform="rotate(-90 75.7 199.7)">GND</text>
<text x="163.2" y="209" transform="rotate(-90 163.2 209)">GND</text>
<text x="79.5" y="218.3" transform="rotate(-90 79.5 218.3)">GND</text>
<text x="140.9" y="238.5" transform="rotate(-90 140.9 238.5)">+5V</text>
<text x="153.9" y="238.8" transform="rotate(-90 153.9 238.8)">GND</text>
</g>
<g font-size="1.7" fill="#333133">
<text x="122.1" y="54.6" transform="rotate(-90 122.1 54.6)">C80</text>
<text x="124" y="54.6" transform="rotate(-90 124 54.6)">4.7uF</text>
<text x="131.4" y="63.2" transform="rotate(-90 131.4 63.2)">R39</text>
<text x="133.3" y="63.2" transform="rotate(-90 133.3 63.2)">2R0 1%</text>
<text x="64.4" y="74.6" transform="rotate(-90 64.4 74.6)">D3</text>
<text x="66.2" y="74.6" transform="rotate(-90 66.2 74.6)">Red</text>
<text x="73.7" y="78.1" transform="rotate(-90 73.7 78.1)">R37</text>
<text x="75.5" y="78.1" transform="rotate(-90 75.5 78.1)">1K</text>
<text x="62.1" y="90" transform="rotate(-90 62.1 90)">C73</text>
<text x="64" y="90" transform="rotate(-90 64 90)">100uF</text>
<text x="114.6" y="90" transform="rotate(-90 114.6 90)">D7</text>
<text x="120.6" y="90" transform="rotate(-90 120.6 90)">1N5819</text>
<text x="62.5" y="99.3" transform="rotate(-90 62.5 99.3)">C74</text>
<text x="64.4" y="99.3" transform="rotate(-90 64.4 99.3)">100nF</text>
<text x="115.8" y="110.3" transform="rotate(-90 115.8 110.3)">L2</text>
<text x="119.1" y="110.3" transform="rotate(-90 119.1 110.3)">CDRH3D16-220</text>
<text x="122.3" y="110.3" transform="rotate(-90 122.3 110.3)">U11</text>
<text x="137.2" y="110.3" transform="rotate(-90 137.2 110.3)">CAT4139</text>
<text x="135.1" y="119.1" transform="rotate(-90 135.1 119.1)">R40</text>
<text x="137" y="119.1" transform="rotate(-90 137 119.1)">10K</text>
<text x="120.2" y="125.4" transform="rotate(-90 120.2 125.4)">C79</text>
<text x="122.1" y="125.4" transform="rotate(-90 122.1 125.4)">4.7uF</text>
<text x="57.1" y="132.7" transform="rotate(-90 57.1 132.7)">U10</text>
<text x="68.3" y="136.4" transform="rotate(-90 68.3 136.4)">AMS1117</text>
<text x="116.5" y="158.2" transform="rotate(-90 116.5 158.2)">R38</text>
<text x="118.4" y="158.2" transform="rotate(-90 118.4 158.2)">10K</text>
<text x="142.6" y="157.1" transform="rotate(-90 142.6 157.1)">C84</text>
<text x="144.4" y="157.1" transform="rotate(-90 144.4 157.1)">4.7uF</text>
<text x="114.6" y="164.5" transform="rotate(-90 114.6 164.5)">C77</text>
<text x="116.5" y="164.5" transform="rotate(-90 116.5 164.5)">100nF</text>
<text x="67.7" y="172" transform="rotate(-90 67.7 172)">C76</text>
<text x="69.6" y="172" transform="rotate(-90 69.6 172)">100uF</text>
<text x="109.1" y="173.8" transform="rotate(-90 109.1 173.8)">D6</text>
<text x="115" y="173.8" transform="rotate(-90 115 173.8)">9.1V</text>
<text x="133.3" y="170.9" transform="rotate(-90 133.3 170.9)">D10</text>
<text x="139.2" y="170.9" transform="rotate(-90 139.2 170.9)">5.6V</text>
<text x="140.7" y="173.8" transform="rotate(-90 140.7 173.8)">C82</text>
<text x="142.6" y="173.8" transform="rotate(-90 142.6 173.8)">100nF</text>
<text x="116.5" y="181.3" transform="rotate(-90 116.5 181.3)">C78</text>
<text x="118.4" y="181.3" transform="rotate(-90 118.4 181.3)">4.7uF</text>
<text x="142.6" y="181.3" transform="rotate(-90 142.6 181.3)">C83</text>
<text x="144.4" y="181.3" transform="rotate(-90 144.4 181.3)">4.7uF</text>
<text x="66.2" y="186.9" transform="rotate(-90 66.2 186.9)">C75</text>
<text x="68.1" y="186.9" transform="rotate(-90 68.1 186.9)">100nF</text>
<text x="138.8" y="191.7" transform="rotate(-90 138.8 191.7)">R41</text>
<text x="140.7" y="191.7" transform="rotate(-90 140.7 191.7)">120K</text>
<text x="151.9" y="191.7" transform="rotate(-90 151.9 191.7)">R42</text>
<text x="153.7" y="191.7" transform="rotate(-90 153.7 191.7)">10K</text>
<text x="66.2" y="195.8" transform="rotate(-90 66.2 195.8)">D4</text>
<text x="68.1" y="195.8" transform="rotate(-90 68.1 195.8)">1N5819</text>
<text x="109.1" y="192.5" transform="rotate(-90 109.1 192.5)">D5</text>
<text x="115" y="192.5" transform="rotate(-90 115 192.5)">1N5819</text>
<text x="116.5" y="194" transform="rotate(-90 116.5 194)">D8</text>
<text x="118.4" y="194" transform="rotate(-90 118.4 194)">1N5819</text>
<text x="124" y="203.7" transform="rotate(-90 124 203.7)">C81</text>
<text x="125.8" y="203.7" transform="rotate(-90 125.8 203.7)">100nF</text>
<text x="133.3" y="201.8" transform="rotate(-90 133.3 201.8)">D9</text>
<text x="139.2" y="201.8" transform="rotate(-90 139.2 201.8)">1N5819</text>
<text x="59.9" y="210.9" transform="rotate(-90 59.9 210.9)">F1</text>
<text x="63.8" y="210.9" transform="rotate(-90 63.8 210.9)">0.75A</text>
<text x="133.5" y="220.2" transform="rotate(-90 133.5 220.2)">L3</text>
<text x="137.7" y="220.2" transform="rotate(-90 137.7 220.2)">CDRH3D16-220</text>
<text x="67" y="227.9" transform="rotate(-90 67 227.9)">P10</text>
<text x="140.9" y="225.8" transform="rotate(-90 140.9 225.8)">U12</text>
<text x="155.8" y="225.8" transform="rotate(-90 155.8 225.8)">TPS61040</text>
<text x="146.3" y="235.3" transform="rotate(-90 146.3 235.3)">C85</text>
<text x="148.2" y="235.3" transform="rotate(-90 148.2 235.3)">4.7uF</text>
</g>
</svg>
